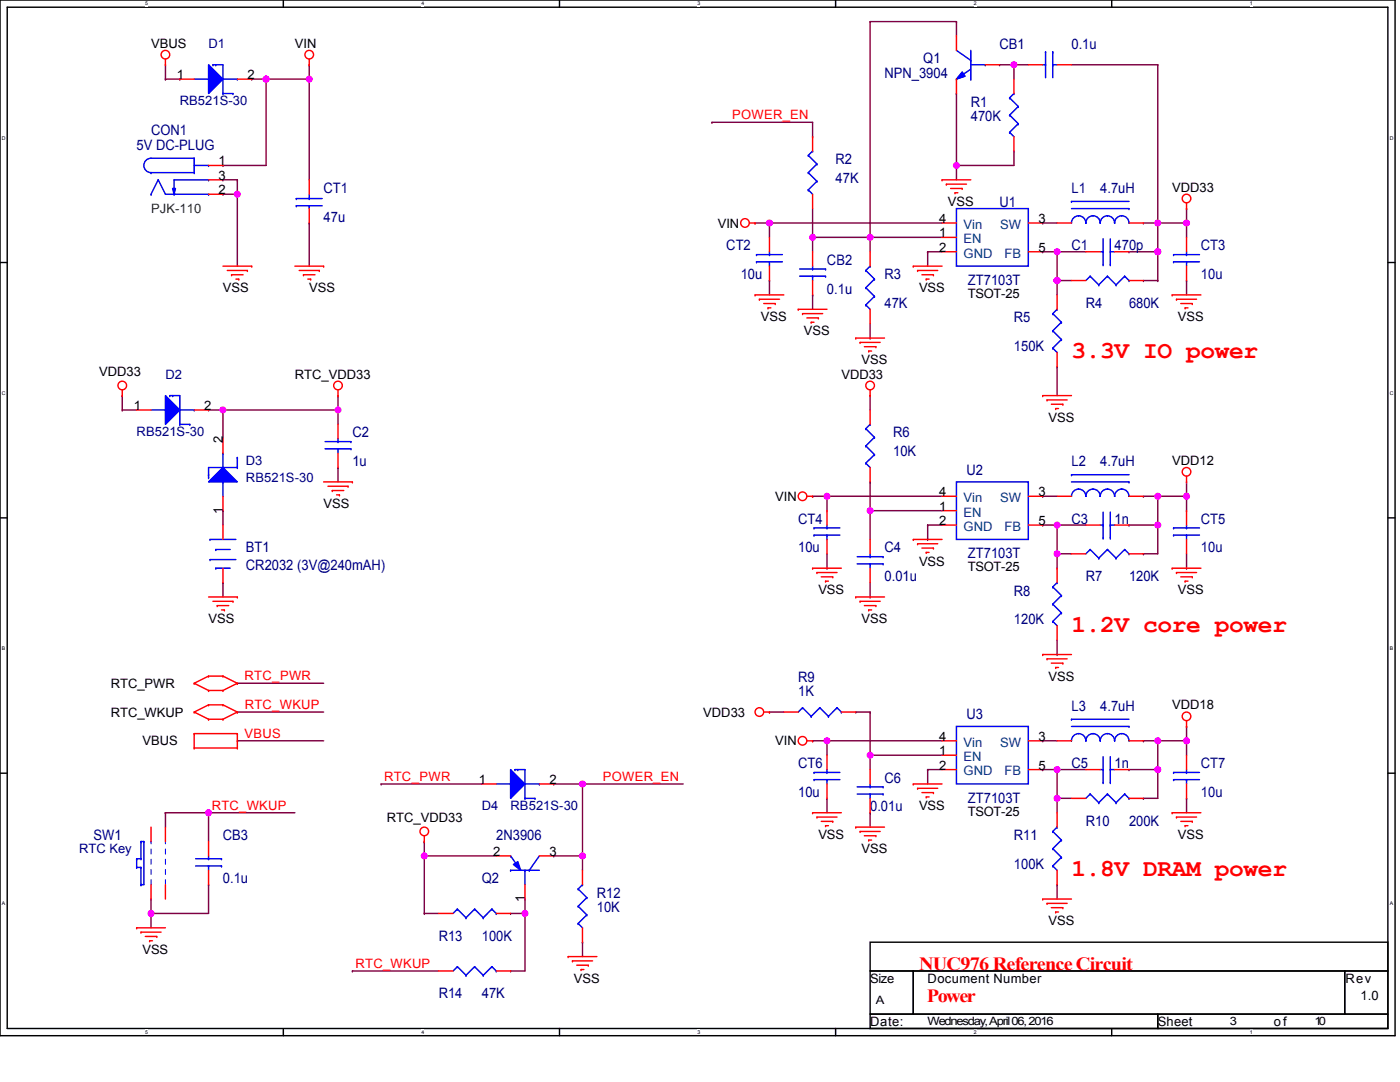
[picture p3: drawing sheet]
<svg xmlns="http://www.w3.org/2000/svg" width="279mm" height="216mm" viewBox="0 0 279 216" stroke-linecap="round" stroke-linejoin="round" font-family="sans-serif">
<path d="M0 0h278.4v206.7h-278.4zM1.4 1.4h275.6v203.8h-275.6z" fill="none" stroke="#000" stroke-width=".29"/>
<g fill="#fff">
<path d="M29 .2h.6v1.1h-.6z"/>
<path d="M29 205.4h.6v1.1h-.6z"/>
</g>
<path d="M56.5 0v1.4M56.5 205.2v1.5" fill="none" stroke="#000" stroke-width=".29"/>
<g fill="#fff">
<path d="M84.1 .2h.6v1.1h-.6z"/>
<path d="M84.1 205.4h.6v1.1h-.6z"/>
</g>
<path d="M111.7 0v1.4M111.7 205.2v1.5" fill="none" stroke="#000" stroke-width=".29"/>
<g fill="#fff">
<path d="M139.2 .2h.6v1.1h-.6z"/>
<path d="M139.2 205.4h.6v1.1h-.6z"/>
</g>
<path d="M166.8 0v1.4M166.8 205.2v1.5" fill="none" stroke="#000" stroke-width=".29"/>
<g fill="#fff">
<path d="M194.3 .2h.6v1.1h-.6z"/>
<path d="M194.3 205.4h.6v1.1h-.6z"/>
</g>
<path d="M221.9 0v1.4M221.9 205.2v1.5" fill="none" stroke="#000" stroke-width=".29"/>
<g fill="#fff">
<path d="M249.4 .2h.6v1.1h-.6z"/>
<path d="M249.4 205.4h.6v1.1h-.6z"/>
<path d="M.4 26.9h.7v1.2h-.7z"/>
<path d="M277.3 26.9h.8v1.2h-.8z"/>
<path d="M.4 77.9h.7v1.1h-.7z"/>
<path d="M277.3 77.9h.8v1.1h-.8z"/>
</g>
<path d="M0 52.4h1.4M277 52.4h1.4" fill="none" stroke="#000" stroke-width=".29"/>
<g fill="#fff">
<path d="M.4 128.8h.7v1.2h-.7z"/>
<path d="M277.3 128.8h.7v1.2h-.7z"/>
</g>
<path d="M0 103.3h1.4M277 103.3h1.4" fill="none" stroke="#000" stroke-width=".29"/>
<g fill="#fff">
<path d="M.4 179.7h.7v1.2h-.7z"/>
<path d="M277.3 179.7h.7v1.2h-.7z"/>
</g>
<path d="M0 154.3h1.4M277 154.3h1.4M173.7 188h103.3v5.7h-103.3zM173.7 193.7h8.6v8.7h-8.6zM182.3 193.7h86.1v8.7h-86.1zM268.4 193.7h8.6v8.7h-8.6zM173.7 202.4h57.4v2.8h-57.4zM231.1 202.4h45.9v2.8h-45.9z" fill="none" stroke="#000" stroke-width=".29"/>
<g fill="none" stroke="#800040" stroke-width=".29">
<path d="M33 15.8h.1M33 12.9v2.9M33 15.8h2.9M35.9 15.8h.1M50.2 15.8h.1M50.2 15.8h11.5M53.1 15.8h.1M53.1 15.8v17.2h-8.6M61.7 15.8h.1M61.7 12.9h.1M61.7 12.9v23M173.7 4.3h.1"/>
<path d="M173.7 4.3v45.9M173.7 4.3h17.2M190.9 18.7h.1M190.9 4.3h.1M190.9 4.3v2.9M190.9 18.7v17.2M199.5 12.9h.1M199.5 12.9h5.7M202.4 12.9h.1M202.4 12.9v2.9M213.8 12.9h17.3M231.1 12.9h.1"/>
<path d="M231.1 12.9v43.1M44.5 33h.1M44.5 38.8h.1M44.5 35.9h.1M44.5 38.8h2.9M44.5 35.9h2.9M47.4 35.9h.1M47.4 38.8h.1M47.4 35.9v17.2M142.1 24.4h.1M142.1 24.4h20.1v2.9M162.2 27.3h.1"/>
<path d="M190.9 33h.1M202.4 30.1h.1M202.4 30.1v2.9h-11.5M61.7 44.5h.1M61.7 44.5v8.6M150.7 44.5h.1M150.7 44.5h37.3M153.6 44.5h.1M153.6 56h.1M153.6 44.5v2.9M153.6 56v2.8M162.2 47.4h.1"/>
<path d="M162.2 58.8h.1M162.2 47.4h25.8M162.2 41.6v8.6M162.2 58.8v2.9M173.7 47.4h.1M185.1 50.2h.1M185.1 50.2h2.9M185.1 50.2v2.9M208.1 44.5h.1M208.1 50.2h.1M208.1 50.2h8.6M208.1 44.5h2.9"/>
<path d="M211 56h.1M211 50.2h.1M211 56h2.8M211 50.2v8.6M225.3 50.2h.1M225.3 50.2h5.8M228.2 56h.1M228.2 44.5h.1M228.2 56h2.9M228.2 44.5h8.6M231.1 56h.1M231.1 44.5h.1"/>
<path d="M231.1 50.2h.1M236.8 41.6h.1M236.8 44.5h.1M236.8 56h.1M236.8 41.6v5.8M236.8 56v2.8M24.4 78.9h.1M24.4 78.9v2.9M67.5 78.9h.1M67.5 78.9v5.8M173.7 78.9h.1M173.7 67.5h.1"/>
<path d="M173.7 64.6v2.9M173.7 78.9v2.9M211 73.2h.1M211 73.2v5.7M24.4 81.8h.1M24.4 81.8h2.9M41.6 81.8h.1M41.6 81.8h25.9M44.5 81.8h.1M44.5 81.8v5.7M67.5 93.3h.1M67.5 81.8h.1"/>
<path d="M67.5 93.3v2.9M162.2 99h.1M162.2 99h25.8M165 99h.1M165 99v2.9M173.7 96.2h.1M173.7 96.2v11.4M208.1 99h.1M208.1 99h2.9M228.2 99h.1M228.2 99h8.6M231.1 99h.1"/>
<path d="M231.1 99v11.5h-2.9M236.8 99h.1M236.8 96.2v5.7M44.5 116.2h.1M44.5 101.9h.1M44.5 101.9v2.9M44.5 116.2v2.9M165 113.4h.1M165 101.9h.1M165 110.5v2.9M173.7 101.9h.1M173.7 119.1h.1"/>
<path d="M173.7 116.2v2.9M173.7 101.9h14.3M185.1 104.8h.1M185.1 107.6h.1M185.1 104.8v2.8M185.1 104.8h2.9M208.1 104.8h.1M208.1 104.8h8.6M211 110.5h.1M211 104.8h.1M211 113.4h.1M211 104.8v8.6"/>
<path d="M211 110.5h2.8M225.3 104.8h.1M225.3 104.8h5.8M228.2 110.5h.1M231.1 104.8h.1M236.8 113.4h.1M236.8 101.9h.1M236.8 110.5v2.9M47.4 136.3h.1M47.4 136.3h17.2M211 130.6h.1M211 127.7v2.9"/>
<path d="M47.4 142.1h.1M47.4 147.8h.1M47.4 147.8h17.2M47.4 142.1h17.2M76.1 156.4h.1M76.1 156.4h20.1M110.5 156.4h.1M110.5 156.4h25.8M116.2 156.4h.1M116.2 156.4v17.3M153.6 142.1h.1M153.6 142.1h2.8"/>
<path d="M162.2 147.8h.1M162.2 147.8h25.8M165 147.8h.1M165 159.3h.1M165 147.8v2.9M165 159.3v2.9M170.8 142.1h.1M170.8 142.1h2.9M173.7 150.7h.1M173.7 142.1h.1M173.7 142.1v11.5M173.7 150.7h14.3"/>
<path d="M185.1 153.6h.1M185.1 153.6v2.8M185.1 153.6h2.9M208.1 147.8h.1M208.1 153.6h.1M208.1 147.8h2.9M208.1 153.6h8.6M211 159.3h.1M211 153.6h.1M211 153.6v8.6M211 159.3h2.8M225.3 153.6h.1"/>
<path d="M225.3 153.6h5.8M228.2 159.3h.1M228.2 147.8h.1M228.2 147.8h8.6M231.1 153.6h.1M231.1 147.8h.1M231.1 147.8v11.5h-2.9M236.8 159.3h.1M236.8 145h.1M236.8 147.8h.1M236.8 145v5.7M236.8 159.3v2.9"/>
<path d="M30.1 179.4h.1M30.1 179.4v5.7M33 162.2h.1M33 162.2h25.8M33 162.2v2.8M41.6 162.2h.1M41.6 176.5h.1M41.6 176.5v5.8h-11.5M41.6 162.2v5.7M84.7 170.8h.1M84.7 167.9h.1M84.7 170.8h14.3"/>
<path d="M84.7 167.9v14.4M104.8 179.4h.1M104.8 179.4v14.3h-2.9M110.5 170.8h.1M110.5 170.8h5.7M116.2 170.8h.1M173.7 162.2h.1M173.7 162.2v2.8M211 176.5h.1M211 176.5v2.9M30.1 182.3h.1M70.3 193.7h.1"/>
<path d="M70.3 193.7h17.2M84.7 182.3h.1M84.7 182.3h2.8M101.9 182.3h.1M101.9 193.7h.1M101.9 182.3h2.9M104.8 182.3h.1M116.2 188h.1M116.2 188v2.9"/>
</g>
<g fill="none" stroke="#f00" stroke-width=".29">
<path d="M33 12.9h.1M33 11.8v1.1M61.7 12.9h.1M61.7 11.8v1.1M202.4 15.8v2.9M162.2 27.3v2.8M162.2 38.8v2.8M188 35.9h.1M188 35.9h5.7M188.9 36.7h.1M188.9 36.7h4M189.7 37.6h2.3"/>
<path d="M190.6 38.5h.1M190.6 38.5h.6M192 37.6h.1M202.4 27.3v2.8M44.5 53.1h5.7M45.4 54h4M46.2 54.8h.1M46.2 54.8h2.3M47.1 55.7h.6M47.7 55.7h.1M49.4 54h.1M50.2 53.1h.1"/>
<path d="M58.8 53.1h5.8M59.7 54h4M60.6 54.8h.1M60.6 54.8h2.3M61.4 55.7h.6M62 55.7h.1M63.7 54h.1M64.6 53.1h.1M149.5 44.5h1.2M150.7 58.8h.1M150.7 44.5h.1M150.7 58.8h5.7"/>
<path d="M151.6 59.7h.1M151.6 59.7h4M173.7 50.2v2.9M182.3 53.1h.1M182.3 53.1h5.7M183.1 54h.1M183.1 54h4M184 54.8h2.3M184.8 55.7h.1M184.8 55.7h.6M186.3 54.8h.1M188 44.5h2.9"/>
<path d="M188 47.4h2.9M188 50.2h2.9M205.2 44.5h2.9M205.2 50.2h2.9M211 44.5h2.8M225.3 44.5h2.9M233.9 58.8h.1M233.9 58.8h5.8M234.8 59.7h.1M234.8 59.7h4M236.8 41.6h.1M236.8 40.5v1.1"/>
<path d="M24.4 78.9h.1M24.4 77.8v1.1M67.5 78.9h.1M67.5 77.8v1.1M152.4 60.6h2.3M153.3 61.4h.1M153.3 61.4h.5M154.7 60.6h.1M159.3 61.7h.1M159.3 61.7h5.7M160.2 62.6h.1M160.2 62.6h4"/>
<path d="M161 63.4h2.3M161.9 64.3h.1M161.9 64.3h.6M163.3 63.4h.1M170.8 67.5h.1M170.8 67.5h5.7M171.6 68.3h.1M171.6 68.3h4.1M172.5 69.2h2.3M173.4 70h.1M173.4 70h.5M173.7 78.9h.1"/>
<path d="M173.7 61.7v2.9M173.7 77.8v1.1M174.8 69.2h.1M208.1 78.9h.1M208.1 78.9h5.7M209 79.8h.1M209 79.8h4M235.6 60.6h2.3M236.5 61.4h.1M236.5 61.4h.6M237.9 60.6h.1M64.6 96.2h5.7"/>
<path d="M65.4 97h4.1M66.3 97.9h.1M66.3 97.9h2.3M67.2 98.7h.5M67.7 98.7h.1M69.5 97h.1M70.3 96.2h.1M161 99h1.2M162.2 99h.1M209.8 80.7h2.3M210.7 81.5h.1M210.7 81.5h.6"/>
<path d="M212.1 80.7h.1M236.8 96.2h.1M236.8 95v1.2M41.6 119.1h5.8M42.5 120h4M46.5 120h.1M47.4 119.1h.1M162.2 113.4h.1M162.2 113.4h5.7M163 114.2h.1M163 114.2h4M163.9 115.1h2.3"/>
<path d="M164.8 116h.1M164.8 116h.5M166.2 115.1h.1M170.8 119.1h.1M170.8 119.1h5.7M171.6 120h.1M171.6 120h4.1M182.3 107.6h.1M182.3 107.6h5.7M183.1 108.5h.1M183.1 108.5h4M184 109.4h2.3"/>
<path d="M184.8 110.2h.1M184.8 110.2h.6M186.3 109.4h.1M211 113.4v2.8M233.9 113.4h.1M233.9 113.4h5.8M234.8 114.2h.1M234.8 114.2h4M235.6 115.1h2.3M236.5 116h.1M236.5 116h.6M237.9 115.1h.1"/>
<path d="M38.8 136.3h.1M38.8 136.3l2.8 1.5M41.6 134.9h.1M41.6 137.8h.1M41.6 134.9l-2.8 1.4M41.6 134.9h2.9M41.6 137.8h2.9M43.3 120.8h.1M43.3 120.8h2.3M44.2 121.7h.6M44.5 134.9h.1M44.5 137.8h.1"/>
<path d="M44.5 134.9l2.9 1.4M44.8 121.7h.1M47.4 136.3h.1M47.4 136.3l-2.9 1.5M172.5 120.8h2.3M173.4 121.7h.1M173.4 121.7h.5M174.8 120.8h.1M208.1 130.6h.1M208.1 130.6h5.7M209 131.5h.1M209 131.5h4"/>
<path d="M209.8 132.3h2.3M210.7 133.2h.1M210.7 133.2h.6M211 124.9v2.8M212.1 132.3h.1M38.8 142.1h.1M38.8 149.3h.1M38.8 146.4h.1M38.8 142.1l2.8 1.4M38.8 146.4h8.6M38.8 149.3h8.6M38.8 146.4v2.9"/>
<path d="M41.6 140.6h.1M41.6 143.5h.1M41.6 140.6l-2.8 1.5M41.6 140.6h2.9M41.6 143.5h2.9M44.5 140.6h.1M44.5 143.5h.1M44.5 140.6l2.9 1.5M47.4 142.1h.1M47.4 146.4h.1M47.4 149.3h.1M47.4 142.1l-2.9 1.4"/>
<path d="M47.4 146.4v2.9M152.4 142.1h1.2M153.6 142.1h.1M161 147.8h1.2M162.2 147.8h.1M173.7 153.6v2.8M173.7 159.3v2.9M182.3 156.4h.1M182.3 156.4h5.7M183.1 157.3h.1M183.1 157.3h4M184 158.2h2.3"/>
<path d="M184.8 159h.1M184.8 159h.6M186.3 158.2h.1M236.8 145h.1M236.8 143.8v1.2M84.7 167.9h.1M84.7 166.8v1.1M162.2 162.2h.1M162.2 162.2h5.7M163 163h.1M163 163h4M163.9 163.9h2.3"/>
<path d="M164.8 164.8h.1M164.8 164.8h.5M166.2 163.9h.1M170.8 165h.1M170.8 165h5.7M171.6 165.9h.1M171.6 165.9h4.1M172.5 166.8h2.3M173.4 167.6h.1M173.4 167.6h.5M174.8 166.8h.1M208.1 179.4h.1"/>
<path d="M208.1 179.4h5.7M211 162.2v2.8M211 173.7v2.8M233.9 162.2h.1M233.9 162.2h5.8M234.8 163h.1M234.8 163h4M235.6 163.9h2.3M236.5 164.8h.1M236.5 164.8h.6M237.9 163.9h.1M27.3 185.1h.1"/>
<path d="M27.3 185.1h5.7M28.1 186h.1M28.1 186h4.1M29 186.9h2.3M29.9 187.7h.1M29.9 187.7h.5M31.3 186.9h.1M113.4 190.9h.1M113.4 190.9h5.7M114.2 191.7h.1M114.2 191.7h4.1M115.1 192.6h2.3"/>
<path d="M116 193.5h.1M116 193.5h.5M117.4 192.6h.1M209 180.3h.1M209 180.3h4M209.8 181.1h2.3M210.7 182h.1M210.7 182h.6M212.1 181.1h.1"/>
<circle cx="33" cy="10.9" r=".86"/>
<circle cx="61.7" cy="10.9" r=".86"/>
<circle cx="236.8" cy="39.6" r=".86"/>
<circle cx="148.7" cy="44.5" r=".86"/>
<circle cx="24.4" cy="76.9" r=".86"/>
<circle cx="67.5" cy="76.9" r=".86"/>
<circle cx="173.7" cy="76.9" r=".86"/>
<circle cx="160.2" cy="99" r=".86"/>
<circle cx="236.8" cy="94.1" r=".86"/>
<circle cx="151.5" cy="142.1" r=".86"/>
<circle cx="160.2" cy="147.8" r=".86"/>
<circle cx="236.8" cy="142.9" r=".86"/>
<circle cx="84.7" cy="165.9" r=".86"/>
</g>
<g fill="none" stroke="#00f" stroke-width=".29">
<path d="M201.5 19.5h.1M201.5 19.5l1.7 1.7M202.4 18.7h.1M202.4 18.7l-.9 .8M161.3 37.9h.1M161.3 34.4h.1M161.3 31h.1M161.3 37.9l.9 .9M161.3 34.4l1.7 1.8M161.3 31l1.7 1.7M162.2 30.1h.1M162.2 30.1l-.9 .9"/>
<path d="M163 36.2h.1M163 32.7h.1M163 36.2l-1.7 1.7M163 32.7l-1.7 1.7M201.5 26.4h.1M201.5 23h.1M201.5 26.4l.9 .9M201.5 23l1.7 1.7M203.2 24.7h.1M203.2 21.2h.1M203.2 24.7l-1.7 1.7M203.2 21.2l-1.7 1.8"/>
<path d="M172.8 57.4h.1M172.8 54h.1M172.8 57.4l1.7 1.7M172.8 54l1.7 1.7M173.7 53.1h.1M173.7 53.1l-.9 .9M174.5 59.1h.1M174.5 55.7h.1M174.5 59.1l-1.7 1.8M174.5 55.7l-1.7 1.7M190.9 41.6h14.3v11.5h-14.3zM213.8 40.2h.1"/>
<path d="M213.8 44.5a1.43 1.43 0 0 1 1.5-1.4 1.43 1.43 0 0 1 1.4 1.4 1.43 1.43 0 0 1 1.5-1.4h-.1a1.43 1.43 0 0 1 1.5 1.4 1.43 1.43 0 0 1 1.4-1.4 1.43 1.43 0 0 1 1.4 1.4 1.43 1.43 0 0 1 1.5-1.4 1.43 1.43 0 0 1 1.4 1.4M213.8 41.6h11.5M213.8 40.2h11.5M225.3 41.6h.1M172.8 60.9h.1M172.8 60.9l.9 .8M210.1 117.1h.1M210.1 117.1l1.7 1.7M211 116.2h.1M211 116.2l-.9 .9M211.8 118.8h.1M211.8 118.8l-1.7 1.8"/>
<path d="M210.1 124h.1M210.1 120.6h.1M210.1 124l.9 .9M210.1 120.6l1.7 1.7M211.8 122.3h.1M211.8 122.3l-1.7 1.7M171.1 158.4h5.1M171.1 157h5.1M173.7 157h.1M173.7 158.4h.1M173.7 156.4v.6M173.7 158.4v.9"/>
<path d="M176.2 158.4h.1M176.2 157h.1M210.1 172.8h.1M210.1 169.3h.1M210.1 165.9h.1M210.1 172.8l.9 .9M210.1 169.3l1.7 1.8M210.1 165.9l1.7 1.7M211 165h.1M211 165l-.9 .9M211.8 171.1h.1M211.8 167.6h.1"/>
<path d="M211.8 171.1l-1.7 1.7M211.8 167.6l-1.7 1.7"/>
</g>
<path d="M101.9 153.6l2.9 2.8-2.9 2.9z" fill="#00f"/>
<g fill="none" stroke="#00f" stroke-width=".29">
<path d="M190.9 15.8h.1M190.9 10.1l2.8 2M193.7 12.1h.1M193.7 15.8h.1M193.7 13.8l-2.8 2M193.7 10.1v5.7M193.7 12.9h2.9M196.6 12.9h.1M213.8 94.7h.1M213.8 99a1.43 1.43 0 0 1 1.5-1.4 1.43 1.43 0 0 1 1.4 1.4 1.43 1.43 0 0 1 1.5-1.4h-.1a1.43 1.43 0 0 1 1.5 1.4 1.43 1.43 0 0 1 1.4-1.4 1.43 1.43 0 0 1 1.4 1.4 1.43 1.43 0 0 1 1.5-1.4 1.43 1.43 0 0 1 1.4 1.4M213.8 96.2h11.5M213.8 94.7h11.5"/>
<path d="M225.3 96.2h.1M99 156.4h2.9M101.9 153.6l2.9 2.8-2.9 2.9zM101.9 156.4h.1M102.8 153.6h.1M102.8 153.6h2v5.7M103.3 153.6h.1M104.8 159.3h.1M104.8 156.4h2.8M104.8 159.3h2M106.8 159.3h.1M107.6 156.4h.1"/>
<path d="M213.8 143.5h.1M213.8 147.8a1.43 1.43 0 0 1 1.5-1.4 1.43 1.43 0 0 1 1.4 1.4 1.43 1.43 0 0 1 1.5-1.4h-.1a1.43 1.43 0 0 1 1.5 1.4 1.43 1.43 0 0 1 1.4-1.4 1.43 1.43 0 0 1 1.4 1.4 1.43 1.43 0 0 1 1.5-1.4 1.43 1.43 0 0 1 1.4 1.4M213.8 145h11.5M213.8 143.5h11.5M225.3 145h.1M39 172.8h5.2M39 171.4h5.2M41.6 171.4h.1M41.6 172.8h.1M41.6 170.8v.6M41.6 172.8v.9M44.2 172.8h.1"/>
<path d="M44.2 171.4h.1"/>
</g>
<path d="M211 99h2.8M225.3 99h2.9M96.2 156.4h2.8M107.6 156.4h2.9M211 147.8h2.8M225.3 147.8h2.9M41.6 167.9v2.9M41.6 173.7v2.8" fill="none" stroke="#f00" stroke-width=".29"/>
<path d="M192 14.4l.6 .8-1.7 .6z" fill="#00f"/>
<g fill="none" stroke="#00f" stroke-width=".29">
<path d="M192 14.4l.6 .8-1.7 .6zM30.1 34.4h.1M30.1 38.8h.1M30.1 34.4h8.7M31.6 35.9h.1M31.6 35.9l1.4 2.9h8.6M31.6 35.9l-1.5 2.9M34.7 38.8h.1M38.8 31.6h.1M38.8 34.4h.1M38.8 31.6h-8.6a1.43 1.43 0 0 0-1.5 1.4 1.43 1.43 0 0 0 1.5 1.4h-.1M38.8 31.6v2.8"/>
<path d="M38.8 33h2.8M41.6 38.8h.1M41.6 33h.1M41.6 35.9h.1M41.6 35.9h-6.9v2.9M190.9 96.2h14.3v11.4h-14.3zM160.2 141.2h.1M160.2 141.2l-.9 .9M160.2 141.2l1.7 1.7M161.9 142.9h.1M163.6 141.2h.1M163.6 141.2l-1.7 1.7"/>
<path d="M163.6 141.2l1.7 1.7M165.3 142.9h.1M167 141.2h.1M167 141.2l-1.7 1.7M167 141.2l.9 .9M167.9 142.1h.1"/>
</g>
<path d="M190.9 7.2v2.9M190.9 15.8v2.9M196.6 12.9h2.9M188 99h2.9M205.2 99h2.9M188 101.9h2.9M188 104.8h2.9M205.2 104.8h2.9M156.4 142.1h2.9M167.9 142.1h2.9" fill="none" stroke="#f00" stroke-width=".29"/>
<path d="M34.4 37.6h.6l-.3 1.2z" fill-rule="evenodd" fill="#00f"/>
<path d="M34.4 37.6h.6l-.3 1.2zM219.6 50.2h.5M220.1 50.2h.1M220.1 52.8h.1M220.1 47.7v5.1M221.6 52.8h.1M221.6 50.2h.1M221.6 50.2h.8M221.6 47.7v5.1" fill="none" stroke="#00f" stroke-width=".29"/>
<path d="M41.6 33h2.9M41.6 38.8h2.9M41.6 35.9h2.9M216.7 50.2h2.9M222.4 50.2h2.9" fill="none" stroke="#f00" stroke-width=".29"/>
<path d="M44.5 93.3l2.9 2.9h-5.8z" fill="#00f"/>
<g fill="none" stroke="#00f" stroke-width=".29">
<path d="M59.1 39.6h.1M59.1 39.6h5.2M61.7 39.6h.1M61.7 38.8v.8M59.1 41.1h.1M59.1 41.1h5.2M61.7 41.1h.1M61.7 41.1v.5M41.6 94.7h.1M41.6 95.3h.1M44.5 93.3l2.9 2.9h-5.8zM44.5 96.2h.1"/>
<path d="M44.5 90.4h.1M44.5 90.4v2.9M44.5 96.2v2.8M47.4 93.3h.1M47.4 91.3h.1M47.4 93.3h-5.8v2M47.4 91.3v2M171.1 112.5h5.1M171.1 111.1h5.1M173.7 111.1h.1M173.7 112.5h.1M173.7 110.5v.6"/>
<path d="M173.7 112.5v.9M176.2 112.5h.1M176.2 111.1h.1M234.2 106.8h.1M234.2 105.3h.1M234.2 106.8h5.2M234.2 105.3h5.2M236.8 105.3h.1M236.8 106.8h.1M236.8 104.8v.5M236.8 106.8v.8M190.9 145h14.3v11.4h-14.3z"/>
<path d="M234.2 155.6h.1M234.2 154.1h.1M234.2 155.6h5.2M234.2 154.1h5.2M236.8 154.1h.1M236.8 155.6h.1M236.8 153.6v.5M236.8 155.6v.8M101.9 173.7h.1M101.9 170.8h.1M101.9 173.7h5.7M101.9 170.8l2 2.9"/>
<path d="M104.8 173.7h.1M104.8 173.7v2.8M105.6 173.7h.1M107.6 170.8l-2 2.9"/>
</g>
<g fill="none" stroke="#f00" stroke-width=".29">
<path d="M61.7 35.9v2.9M61.7 41.6v2.9M44.5 87.5v2.9M44.5 99v2.9M173.7 107.6v2.9M173.7 113.4v2.8M236.8 101.9v2.9M236.8 107.6v2.9M188 150.7h2.9M188 153.6h2.9M188 147.8h2.9M205.2 153.6h2.9"/>
<path d="M205.2 147.8h2.9M236.8 150.7v2.9M236.8 156.4v2.9"/>
</g>
<path d="M102.5 172.5l.8-.6 .6 1.8z" fill="#00f"/>
<g fill="none" stroke="#00f" stroke-width=".29">
<path d="M217.6 55.1h.1M217.6 55.1l-.9 .9M217.6 55.1l1.7 1.7M219.3 56.8h.1M221 55.1h.1M221 55.1l-1.7 1.7M221 55.1l1.7 1.7M222.7 56.8h.1M224.5 55.1h.1M224.5 55.1l-1.8 1.7M224.5 55.1l.8 .9M225.3 56h.1"/>
<path d="M162.5 106.8h.1M162.5 105.3h.1M162.5 106.8h5.1M162.5 105.3h5.1M165 105.3h.1M165 106.8h.1M165 104.8v.5M165 106.8v.8M162.5 155.6h.1M162.5 154.1h.1M162.5 155.6h5.1M162.5 154.1h5.1"/>
<path d="M165 154.1h.1M165 155.6h.1M165 153.6v.5M165 155.6v.8M219.6 153.6h.5M220.1 153.6h.1M220.1 156.1h.1M220.1 151v5.1M221.6 156.1h.1M221.6 153.6h.1M221.6 153.6h.8M221.6 151v5.1"/>
<path d="M27.3 171.4h.1M27.3 173.1h.1M27.3 171.4h.8M27.3 171.4v1.7M27.3 173.1h.8M28.1 167.9h.1M28.1 171.4h.1M28.1 173.1h.1M28.1 176.5h.1M28.1 167.9h.6M28.1 167.9v3.5M28.1 173.1v3.4"/>
<path d="M28.7 167.9h.1M28.7 167.9v8.6h-.6M102.5 172.5l.8-.6 .6 1.8z"/>
</g>
<g fill="none" stroke="#f00" stroke-width=".29">
<path d="M213.8 56h2.9M225.3 56h2.9M165 101.9v2.9M165 107.6v2.9M165 150.7v2.9M165 156.4v2.9M216.7 153.6h2.9M222.4 153.6h2.9M30.1 165v2.9M30.1 176.5v2.9M33 165v2.9M33 176.5v2.9"/>
<path d="M99 170.8h2.9M104.8 176.5v2.9M107.6 170.8h2.9"/>
</g>
<path d="M30.1 176.5v-8.6M30.1 167.9h.1M33 176.5v-8.6M33 167.9h.1" fill="none" stroke="#fff" stroke-width=".2" stroke-dasharray="1 1 1 1 1 1 1 1"/>
<path d="M30.1 176.5v-8.6M30.1 167.9h.1M33 176.5v-8.6M33 167.9h.1" fill="none" stroke="#00f" stroke-width=".2" stroke-dasharray="1 1 1 1 1 1 1 1"/>
<path d="M41.6 12.9l2.9 2.9-2.9 2.9z" fill="#00f"/>
<g fill="none" stroke="#00f" stroke-width=".29">
<path d="M38.8 15.8h2.8M41.6 12.9l2.9 2.9-2.9 2.9zM41.6 15.8h.1M42.5 12.9h.1M42.5 12.9h2v5.8M43.1 12.9h.1M44.5 18.7h.1M44.5 15.8h2.9M44.5 18.7h2M46.5 18.7h.1M47.4 15.8h.1M159.6 55.1h5.2"/>
<path d="M159.6 53.7h5.2M162.2 53.7h.1M162.2 55.1h.1M162.2 53.1v.6M162.2 55.1v.9M164.8 55.1h.1M164.8 53.7h.1M64.9 89.6h5.1M64.9 88.1h5.1M67.5 88.1h.1M67.5 89.6h.1M67.5 87.5v.6"/>
<path d="M67.5 89.6v.8M70 89.6h.1M70 88.1h.1M219.6 104.8h.5M220.1 104.8h.1M220.1 107.4h.1M220.1 102.2v5.2M221.6 107.4h.1M221.6 104.8h.1M221.6 104.8h.8M221.6 102.2v5.2M115.4 177.4h.1"/>
<path d="M115.4 177.4l1.7 1.7M116.2 176.5h.1M116.2 176.5l-.8 .9M117.1 179.1h.1M117.1 179.1l-1.7 1.7M115.4 184.3h.1M115.4 180.8h.1M115.4 184.3l.8 .8M115.4 180.8l1.7 1.7M117.1 182.5h.1M117.1 182.5l-1.7 1.8"/>
</g>
<path d="M35.9 15.8h2.9M47.4 15.8h2.8M162.2 50.2v2.9M162.2 56v2.8M67.5 84.7v2.8M67.5 90.4v2.9M216.7 104.8h2.9M222.4 104.8h2.9M116.2 173.7v2.8M116.2 185.1v2.9" fill="none" stroke="#f00" stroke-width=".29"/>
<path d="M33 78.9l2.9 2.9-2.9 2.9z" fill="#00f"/>
<g fill="none" stroke="#00f" stroke-width=".29">
<path d="M208.1 12.9h.6M208.7 12.9h.1M208.7 10.3h.1M208.7 10.3v5.2M210.1 10.3h.1M210.1 12.9h.1M210.1 12.9h.9M210.1 10.3v5.2M151 52.2h.1M151 50.8h.1M151 52.2h5.1M151 50.8h5.1"/>
<path d="M153.6 50.8h.1M153.6 52.2h.1M153.6 50.2v.6M153.6 52.2v.9M234.2 52.2h.1M234.2 50.8h.1M234.2 52.2h5.2M234.2 50.8h5.2M236.8 50.8h.1M236.8 52.2h.1M236.8 50.2v.6M236.8 52.2v.9"/>
<path d="M33 78.9l2.9 2.9-2.9 2.9zM33.9 78.9h.1M33.9 78.9h2v5.8M34.4 78.9h.1M210.1 69.5h.1M210.1 66h.1M210.1 62.6h.1M210.1 69.5l.9 .8M210.1 66l1.7 1.7M210.1 62.6l1.7 1.7M211 61.7h.1M211 61.7l-.9 .9"/>
<path d="M211.8 67.7h.1M211.8 64.3h.1M211.8 67.7l-1.7 1.8M211.8 64.3l-1.7 1.7M30.1 81.8h2.9M33 81.8h.1M35.9 84.7h.1M35.9 81.8h2.9M35.9 84.7h2M37.9 84.7h.1M38.8 81.8h.1M172.8 92.4h.1"/>
<path d="M172.8 89h.1M172.8 85.5h.1M172.8 92.4l.9 .9M172.8 89l1.7 1.7M172.8 85.5l1.7 1.8M173.7 84.7h.1M173.7 84.7l-.9 .8M174.5 90.7h.1M174.5 87.3h.1M174.5 90.7l-1.7 1.7M174.5 87.3l-1.7 1.7M41.9 107.6h.1"/>
<path d="M41.9 111.7h.1M41.9 107.6h5.2M41.9 111.7h5.2M43.1 113.4h.1M43.1 109.6h.1M43.1 113.4h2.8M43.1 109.6h2.8M217.6 109.6h.1M217.6 109.6l-.9 .9M217.6 109.6l1.7 1.8M219.3 111.4h.1M221 109.6h.1"/>
<path d="M221 109.6l-1.7 1.8M221 109.6l1.7 1.8M222.7 111.4h.1M224.5 109.6h.1M224.5 109.6l-1.8 1.8M224.5 109.6l.8 .9M225.3 110.5h.1M217.6 158.4h.1M217.6 158.4l-.9 .9M217.6 158.4l1.7 1.8M221 158.4h.1M221 158.4l-1.7 1.8"/>
<path d="M221 158.4l1.7 1.8M224.5 158.4h.1M224.5 158.4l-1.8 1.8M224.5 158.4l.8 .9M225.3 159.3h.1M219.3 160.2h.1M222.7 160.2h.1M91.3 181.4h.1M91.3 192.9h.1M91.3 181.4l-.9 .9M91.3 181.4l1.7 1.7M91.3 192.9l-.9 .8"/>
<path d="M91.3 192.9l1.7 1.7M93 183.1h.1M93 194.6h.1M94.7 181.4h.1M94.7 192.9h.1M94.7 181.4l-1.7 1.7M94.7 181.4l1.7 1.7M94.7 192.9l-1.7 1.7M94.7 192.9l1.7 1.7M96.4 183.1h.1M96.4 194.6h.1M98.2 181.4h.1"/>
<path d="M98.2 192.9h.1M98.2 181.4l-1.8 1.7M98.2 181.4l.8 .9M98.2 192.9l-1.8 1.7M98.2 192.9l.8 .8M99 182.3h.1M99 193.7h.1"/>
</g>
<g fill="none" stroke="#f00" stroke-width=".29">
<path d="M205.2 12.9h2.9M211 12.9h2.8M153.6 47.4v2.8M153.6 53.1v2.9M211 58.8v2.9M236.8 47.4v2.8M236.8 53.1v2.9M211 70.3v2.9M27.3 81.8h2.8M38.8 81.8h2.8M173.7 81.8v2.9M173.7 93.3v2.9"/>
<path d="M44.5 104.8v2.8M44.5 113.4v2.8M213.8 110.5h2.9M225.3 110.5h2.9M213.8 159.3h2.9M225.3 159.3h2.9M87.5 182.3h2.9M87.5 193.7h2.9M99 182.3h2.9M99 193.7h2.9"/>
</g>
<circle cx="173.6" cy="150.7" r=".57" fill="#f0f"/>
<circle cx="173.6" cy="150.7" r=".57" fill="none" stroke="#f0f" stroke-width=".29"/>
<circle cx="165" cy="147.8" r=".57" fill="#f0f"/>
<circle cx="165" cy="147.8" r=".57" fill="none" stroke="#f0f" stroke-width=".29"/>
<circle cx="173.7" cy="47.4" r=".57" fill="#f0f"/>
<circle cx="173.7" cy="47.4" r=".57" fill="none" stroke="#f0f" stroke-width=".29"/>
<circle cx="67.5" cy="81.8" r=".57" fill="#f0f"/>
<circle cx="67.5" cy="81.8" r=".57" fill="none" stroke="#f0f" stroke-width=".29"/>
<circle cx="44.5" cy="81.8" r=".57" fill="#f0f"/>
<circle cx="44.5" cy="81.8" r=".57" fill="none" stroke="#f0f" stroke-width=".29"/>
<circle cx="211" cy="56" r=".57" fill="#f0f"/>
<circle cx="211" cy="56" r=".57" fill="none" stroke="#f0f" stroke-width=".29"/>
<circle cx="231.1" cy="50.2" r=".57" fill="#f0f"/>
<circle cx="231.1" cy="50.2" r=".57" fill="none" stroke="#f0f" stroke-width=".29"/>
<circle cx="153.6" cy="44.5" r=".57" fill="#f0f"/>
<circle cx="153.6" cy="44.5" r=".57" fill="none" stroke="#f0f" stroke-width=".29"/>
<circle cx="231.1" cy="44.5" r=".57" fill="#f0f"/>
<circle cx="231.1" cy="44.5" r=".57" fill="none" stroke="#f0f" stroke-width=".29"/>
<circle cx="173.6" cy="101.9" r=".57" fill="#f0f"/>
<circle cx="173.6" cy="101.9" r=".57" fill="none" stroke="#f0f" stroke-width=".29"/>
<circle cx="165" cy="99" r=".57" fill="#f0f"/>
<circle cx="165" cy="99" r=".57" fill="none" stroke="#f0f" stroke-width=".29"/>
<circle cx="211" cy="50.2" r=".57" fill="#f0f"/>
<circle cx="211" cy="50.2" r=".57" fill="none" stroke="#f0f" stroke-width=".29"/>
<circle cx="211" cy="56" r=".57" fill="#f0f"/>
<circle cx="211" cy="56" r=".57" fill="none" stroke="#f0f" stroke-width=".29"/>
<circle cx="236.8" cy="44.5" r=".57" fill="#f0f"/>
<circle cx="236.8" cy="44.5" r=".57" fill="none" stroke="#f0f" stroke-width=".29"/>
<circle cx="211" cy="56" r=".57" fill="#f0f"/>
<circle cx="211" cy="56" r=".57" fill="none" stroke="#f0f" stroke-width=".29"/>
<circle cx="231.1" cy="104.8" r=".57" fill="#f0f"/>
<circle cx="231.1" cy="104.8" r=".57" fill="none" stroke="#f0f" stroke-width=".29"/>
<circle cx="231.1" cy="99" r=".57" fill="#f0f"/>
<circle cx="231.1" cy="99" r=".57" fill="none" stroke="#f0f" stroke-width=".29"/>
<circle cx="211" cy="110.5" r=".57" fill="#f0f"/>
<circle cx="211" cy="110.5" r=".57" fill="none" stroke="#f0f" stroke-width=".29"/>
<circle cx="211" cy="104.8" r=".57" fill="#f0f"/>
<circle cx="211" cy="104.8" r=".57" fill="none" stroke="#f0f" stroke-width=".29"/>
<circle cx="236.8" cy="99" r=".57" fill="#f0f"/>
<circle cx="236.8" cy="99" r=".57" fill="none" stroke="#f0f" stroke-width=".29"/>
<circle cx="231.1" cy="153.6" r=".57" fill="#f0f"/>
<circle cx="231.1" cy="153.6" r=".57" fill="none" stroke="#f0f" stroke-width=".29"/>
<circle cx="231.1" cy="147.8" r=".57" fill="#f0f"/>
<circle cx="231.1" cy="147.8" r=".57" fill="none" stroke="#f0f" stroke-width=".29"/>
<circle cx="211" cy="153.6" r=".57" fill="#f0f"/>
<circle cx="211" cy="153.6" r=".57" fill="none" stroke="#f0f" stroke-width=".29"/>
<circle cx="236.8" cy="147.8" r=".57" fill="#f0f"/>
<circle cx="236.8" cy="147.8" r=".57" fill="none" stroke="#f0f" stroke-width=".29"/>
<circle cx="211" cy="159.3" r=".57" fill="#f0f"/>
<circle cx="211" cy="159.3" r=".57" fill="none" stroke="#f0f" stroke-width=".29"/>
<circle cx="231.1" cy="50.2" r=".57" fill="#f0f"/>
<circle cx="231.1" cy="50.2" r=".57" fill="none" stroke="#f0f" stroke-width=".29"/>
<circle cx="104.8" cy="182.3" r=".57" fill="#f0f"/>
<circle cx="104.8" cy="182.3" r=".57" fill="none" stroke="#f0f" stroke-width=".29"/>
<circle cx="84.7" cy="170.8" r=".57" fill="#f0f"/>
<circle cx="84.7" cy="170.8" r=".57" fill="none" stroke="#f0f" stroke-width=".29"/>
<circle cx="116.2" cy="170.8" r=".57" fill="#f0f"/>
<circle cx="116.2" cy="170.8" r=".57" fill="none" stroke="#f0f" stroke-width=".29"/>
<circle cx="116.2" cy="156.4" r=".57" fill="#f0f"/>
<circle cx="116.2" cy="156.4" r=".57" fill="none" stroke="#f0f" stroke-width=".29"/>
<circle cx="47.4" cy="38.8" r=".57" fill="#f0f"/>
<circle cx="47.4" cy="38.8" r=".57" fill="none" stroke="#f0f" stroke-width=".29"/>
<circle cx="61.7" cy="15.8" r=".57" fill="#f0f"/>
<circle cx="61.7" cy="15.8" r=".57" fill="none" stroke="#f0f" stroke-width=".29"/>
<circle cx="53.1" cy="15.8" r=".57" fill="#f0f"/>
<circle cx="53.1" cy="15.8" r=".57" fill="none" stroke="#f0f" stroke-width=".29"/>
<circle cx="41.6" cy="162.2" r=".57" fill="#f0f"/>
<circle cx="41.6" cy="162.2" r=".57" fill="none" stroke="#f0f" stroke-width=".29"/>
<circle cx="53.1" cy="15.8" r=".57" fill="#f0f"/>
<circle cx="53.1" cy="15.8" r=".57" fill="none" stroke="#f0f" stroke-width=".29"/>
<circle cx="202.4" cy="12.9" r=".57" fill="#f0f"/>
<circle cx="202.4" cy="12.9" r=".57" fill="none" stroke="#f0f" stroke-width=".29"/>
<circle cx="30.1" cy="182.3" r=".57" fill="#f0f"/>
<circle cx="30.1" cy="182.3" r=".57" fill="none" stroke="#f0f" stroke-width=".29"/>
<circle cx="190.9" cy="33" r=".57" fill="#f0f"/>
<circle cx="190.9" cy="33" r=".57" fill="none" stroke="#f0f" stroke-width=".29"/>
<circle cx="162.2" cy="47.4" r=".57" fill="#f0f"/>
<circle cx="162.2" cy="47.4" r=".57" fill="none" stroke="#f0f" stroke-width=".29"/>
<g font-size="4.9" fill="#f00">
<text x="213.8" y="71.5">3.3V IO power</text>
<text x="213.8" y="126">1.2V core power</text>
<text x="213.8" y="174.8">1.8V DRAM power</text>
</g>
<g font-size="3.7" fill="#f00">
<text x="183.4" y="193.6">NUC976 Reference Circuit</text>
<text x="185" y="199.9">Power</text>
</g>
<g font-size="2.9" fill="#000080">
<text x="199.5" y="9.8">CB1</text>
<text x="213.8" y="9.8">0.1u</text>
<text x="176.5" y="15.5">NPN_3904</text>
<text x="184.3" y="12.6">Q1</text>
<text x="193.7" y="21.3">R1</text>
<text x="27.3" y="29.9">5V DC-PLUG</text>
<text x="30.1" y="27">CON1</text>
<text x="193.7" y="24.1">470K</text>
<text x="166.8" y="32.7">R2</text>
<text x="64.6" y="38.5">CT1</text>
<text x="166.8" y="36.5">47K</text>
<text x="199.5" y="41.4">U1</text>
<text x="213.8" y="38.5">L1</text>
<text x="219.6" y="38.5">4.7uH</text>
<text x="64.6" y="44.2">47u</text>
<text x="145" y="50">CT2</text>
<text x="165" y="52.8">CB2</text>
<text x="213.8" y="50">C1</text>
<text x="222.4" y="50">470p</text>
<text x="239.7" y="50">CT3</text>
<text x="147.8" y="55.7">10u</text>
<text x="165" y="58.6">0.1u</text>
<text x="176.5" y="55.7">R3</text>
<text x="193.2" y="56.9">ZT7103T</text>
<text x="239.7" y="55.7">10u</text>
<text x="176.5" y="61.4">47K</text>
<text x="202.4" y="64.3">R5</text>
<text x="216.7" y="61.4">R4</text>
<text x="225.3" y="61.4">680K</text>
<text x="202.4" y="70.1">150K</text>
<text x="70.3" y="87.3">C2</text>
<text x="178.2" y="87.3">R6</text>
<text x="70.3" y="93">1u</text>
<text x="178.2" y="91">10K</text>
<text x="192.9" y="94.7">U2</text>
<text x="213.8" y="93">L2</text>
<text x="219.6" y="93">4.7uH</text>
<text x="159.3" y="104.5">CT4</text>
<text x="213.8" y="104.5">C3</text>
<text x="222.4" y="104.5">1n</text>
<text x="239.7" y="104.5">CT5</text>
<text x="49.1" y="110.2">BT1</text>
<text x="49.1" y="113.7">CR2032 (3V@240mAH)</text>
<text x="159.3" y="110.2">10u</text>
<text x="176.5" y="110.2">C4</text>
<text x="193.2" y="111.4">ZT7103T</text>
<text x="239.7" y="110.2">10u</text>
<text x="176.5" y="116">0.01u</text>
<text x="202.4" y="118.8">R8</text>
<text x="216.7" y="116">R7</text>
<text x="225.3" y="116">120K</text>
<text x="202.4" y="124.6">120K</text>
<text x="159.3" y="136.1">R9</text>
<text x="159.3" y="138.9">1K</text>
<text x="192.9" y="143.5">U3</text>
<text x="213.8" y="141.8">L3</text>
<text x="219.6" y="141.8">4.7uH</text>
<text x="159.3" y="153.3">CT6</text>
<text x="213.8" y="153.3">C5</text>
<text x="222.4" y="153.3">1n</text>
<text x="239.7" y="153.3">CT7</text>
<text x="159.3" y="159">10u</text>
<text x="173.7" y="161.9">0.01u</text>
<text x="176.5" y="156.2">C6</text>
<text x="193.2" y="160.2">ZT7103T</text>
<text x="239.7" y="159">10u</text>
<text x="18.7" y="167.6">SW1</text>
<text x="44.5" y="167.6">CB3</text>
<text x="99" y="167.6">2N3906</text>
<text x="202.4" y="167.6">R11</text>
<text x="216.7" y="164.8">R10</text>
<text x="225.3" y="164.8">200K</text>
<text x="202.4" y="173.4">100K</text>
<text x="44.5" y="176.3">0.1u</text>
<text x="96.2" y="176.3">Q2</text>
<text x="119.1" y="179.1">R12</text>
<text x="119.1" y="182">10K</text>
<text x="87.5" y="187.7">R13</text>
<text x="96.2" y="187.7">100K</text>
<text x="87.5" y="199.2">R14</text>
<text x="96.2" y="199.2">47K</text>
</g>
<g font-size="2.6">
<text x="30.1" y="9.5">VBUS</text>
<text x="58.8" y="9.5">VIN</text>
<text x="35.3" y="15.8">1</text>
<text x="49.4" y="15.8">2</text>
<text x="43.6" y="33">1</text>
<text x="43.6" y="35.9">3</text>
<text x="43.6" y="38.7">2</text>
<text x="189.2" y="41.1">VSS</text>
<text x="233.9" y="38.2">VDD33</text>
<text x="143.2" y="45.4">VIN</text>
<text x="187.4" y="47.4">1</text>
<text x="187.4" y="44.5">4</text>
<text x="207.2" y="44.5">3</text>
<text x="187.4" y="50.2">2</text>
<text x="207.2" y="50.2">5</text>
<text x="44.5" y="58.3">VSS</text>
<text x="61.7" y="58.3">VSS</text>
<text x="183.4" y="58.3">VSS</text>
<text x="193.2" y="59.5">TSOT-25</text>
<text x="151.8" y="64.1">VSS</text>
<text x="235.1" y="64.1">VSS</text>
<text x="160.5" y="66.9">VSS</text>
<text x="19.8" y="75">VDD33</text>
<text x="58.8" y="75.5">RTC_VDD33</text>
<text x="167.9" y="75.5">VDD33</text>
<text x="171.9" y="72.7">VSS</text>
<text x="26.7" y="81.8">1</text>
<text x="40.8" y="81.8">2</text>
<text x="44.5" y="88.4" transform="rotate(-90 44.5 88.4)">2</text>
<text x="209.2" y="84.1">VSS</text>
<text x="233.9" y="92.8">VDD12</text>
<text x="64.6" y="101.4">VSS</text>
<text x="154.7" y="99.9">VIN</text>
<text x="187.4" y="101.9">1</text>
<text x="187.4" y="99">4</text>
<text x="207.2" y="99">3</text>
<text x="44.5" y="102.5" transform="rotate(-90 44.5 102.5)">1</text>
<text x="187.4" y="104.8">2</text>
<text x="207.2" y="104.8">5</text>
<text x="183.4" y="112.8">VSS</text>
<text x="193.2" y="114">TSOT-25</text>
<text x="163.3" y="118.6">VSS</text>
<text x="235.1" y="118.6">VSS</text>
<text x="41.6" y="124.3">VSS</text>
<text x="171.9" y="124.3">VSS</text>
<text x="22.1" y="137.2">RTC_PWR</text>
<text x="209.2" y="135.8">VSS</text>
<text x="22.1" y="143">RTC_WKUP</text>
<text x="140.4" y="143">VDD33</text>
<text x="233.9" y="141.5">VDD18</text>
<text x="28.4" y="148.7">VBUS</text>
<text x="154.7" y="148.7">VIN</text>
<text x="187.4" y="147.8">4</text>
<text x="207.2" y="147.8">3</text>
<text x="187.4" y="150.7">1</text>
<text x="187.4" y="153.6">2</text>
<text x="207.2" y="153.6">5</text>
<text x="95.6" y="156.4">1</text>
<text x="109.6" y="156.4">2</text>
<text x="183.4" y="161.6">VSS</text>
<text x="77.2" y="163.9">RTC_VDD33</text>
<text x="163.3" y="167.4">VSS</text>
<text x="193.2" y="162.8">TSOT-25</text>
<text x="235.1" y="167.4">VSS</text>
<text x="98.4" y="170.8">2</text>
<text x="109.6" y="170.8">3</text>
<text x="171.9" y="170.2">VSS</text>
<text x="104.8" y="180" transform="rotate(-90 104.8 180)">1</text>
<text x="209.2" y="184.6">VSS</text>
<text x="28.4" y="190.3">VSS</text>
<text x="114.5" y="196.1">VSS</text>
<text x="173.7" y="196.1">Size</text>
<text x="185.1" y="196.1">Document Number</text>
<text x="268.5" y="196.1">Rev</text>
<text x="271.5" y="199.5">1.0</text>
<text x="173.7" y="204.7">Date:</text>
<text x="231.1" y="204.7">Sheet</text>
<text x="254.2" y="204.7">of</text>
</g>
<g font-size="2.6" fill="#000080">
<text x="41.6" y="9.5">D1</text>
<text x="35.9" y="21">RB521S-30</text>
<text x="33" y="75.5">D2</text>
<text x="27.3" y="87">RB521S-30</text>
<text x="49.1" y="92.8">D3</text>
<text x="49.1" y="96.2">RB521S-30</text>
<text x="96.2" y="161.6">D4</text>
<text x="101.9" y="161.6">RB521S-30</text>
<text x="15.8" y="170.2">RTC Key</text>
</g>
<g font-size="2.6" fill="#f00">
<text x="146.2" y="23.8">POWER_EN</text>
<text x="48.8" y="135.8">RTC_PWR</text>
<text x="48.9" y="141.5">RTC_WKUP</text>
<text x="48.8" y="147.3">VBUS</text>
<text x="76.6" y="155.9">RTC_PWR</text>
<text x="120.3" y="155.9">POWER_EN</text>
<text x="42.3" y="161.6">RTC_WKUP</text>
<text x="71" y="193.2">RTC_WKUP</text>
</g>
<text font-size="2.6" fill="#008000" x="30.1" y="42.5">PJK-110</text>
<g font-size="2.6" fill="#004080">
<text x="192.3" y="45.7">Vin</text>
<text x="199.6" y="45.7">SW</text>
<text x="192.3" y="48.5">EN</text>
<text x="192.3" y="51.4">GND</text>
<text x="200.5" y="51.4">FB</text>
<text x="192.3" y="100.2">Vin</text>
<text x="199.6" y="100.2">SW</text>
<text x="192.3" y="103.1">EN</text>
<text x="192.3" y="105.9">GND</text>
<text x="200.5" y="105.9">FB</text>
<text x="192.3" y="149">Vin</text>
<text x="199.6" y="149">SW</text>
<text x="192.3" y="151.9">EN</text>
<text x="192.3" y="154.7">GND</text>
<text x="200.5" y="154.7">FB</text>
</g>
<g font-size="2.3">
<text x="174.8" y="200.4">A</text>
<text x="185.1" y="204.4">Wednesday, April 06, 2016</text>
<text x="245.4" y="204.4">3</text>
<text x="262.3" y="204.4">10</text>
</g>
<g font-size="1">
<text x="29" y="1.1">5</text>
<text x="84.1" y="1.1">4</text>
<text x="139.2" y="1.1">3</text>
<text x="194.3" y="1.1">2</text>
<text x="249.4" y="1.1">1</text>
<text x=".4" y="27.8">D</text>
<text x="277.3" y="27.8">D</text>
<text x=".4" y="78.8">C</text>
<text x="277.3" y="78.8">C</text>
<text x=".4" y="129.7">B</text>
<text x="277.3" y="129.7">B</text>
<text x=".4" y="180.7">A</text>
<text x="277.3" y="180.7">A</text>
<text x="29" y="206.3">5</text>
<text x="84.1" y="206.3">4</text>
<text x="139.2" y="206.3">3</text>
<text x="194.3" y="206.3">2</text>
<text x="249.4" y="206.3">1</text>
</g>
</svg>
